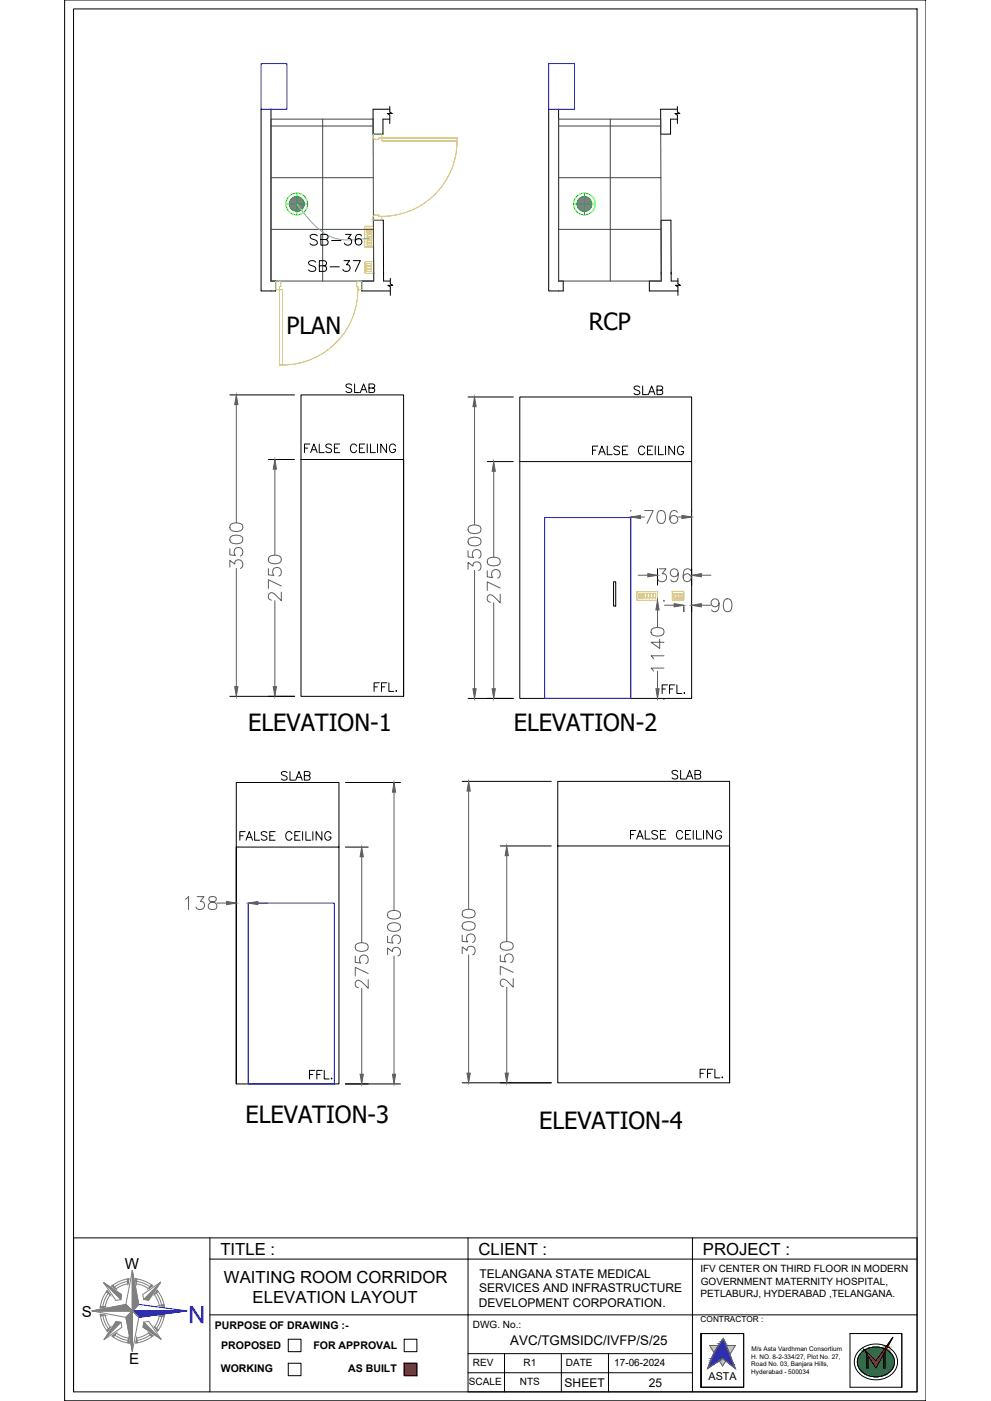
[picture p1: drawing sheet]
<svg xmlns="http://www.w3.org/2000/svg" width="420mm" height="594mm" viewBox="0 0 420 594" stroke-linecap="round" stroke-linejoin="round" font-family="sans-serif">
<!-- layer: walls -->
<path d="M114.9 46.3v72.9h2v4.2h-2M158.2 46.3v10.6h4.2v-6.4M158.2 50.5h.1M236.8 46.3v72.9h2v4.2h-2M280.1 50.5h.1M280.1 46.3v10.6h4.2v-6.4M153.4 119.2h5l-.1-25.8h4.2l.1 25.8M158.4 115.4v.9M162.6 115.4v.9M275.3 119.2h5.1l-.1-25.8h4.2l.1 25.8M280.3 115.4v.9M284.5 115.4v.9" fill="none" stroke="#000" stroke-width=".42"/>
<!-- layer: wall -->
<path d="M153.4 119.2v4.2M275.3 119.2v4.2" fill="none" stroke="#000" stroke-width=".42"/>
<!-- layer: ELE-4M UPS P.SB -->
<g fill="none" stroke="#ffbf00" stroke-width=".42">
<path d="M154.7 96h3.6v8.7h-3.6zM155.7 99.2h1.9v1h-1.9zM154.8 110.9h3.6v5h-3.6zM155.5 114.2h1.9v1h-1.9zM155.5 112.9h1.9v1h-1.9zM155.5 111.7h1.9v.9h-1.9zM155.7 100.5h1.9v.9h-1.9zM155.7 101.8h1.9v.9h-1.9zM155.7 103h1.9v1h-1.9zM270 250.9h8.8v3.6h-8.8zM273.3 251.6h.9v1.9h-.9zM274.5 251.6h1v1.9h-1z"/>
<path d="M275.8 251.6h1v1.9h-1zM277.1 251.6h.9v1.9h-.9zM285 250.8h4.9v3.6h-4.9zM285.7 251.8h1v1.9h-1zM287 251.8h1v1.9h-1zM288.3 251.8h.9v1.9h-.9z"/>
</g>
<!-- layer: ELE-4M RAW P.SB -->
<g fill="none" stroke="#ffbf00" stroke-width=".42">
<path d="M155.5 96.8h2.1v1.9h-2.1zM270.8 251.6h2v2.1h-2zM271.6 252.9l.2-.2-.1 .3M271.7 252.4l.1 .2M271.8 252.3v.3M271.9 252.7l.3 .1M272.2 252.6l-.3 .1"/>
<circle cx="156.5" cy="97.8" r=".7"/>
<circle cx="271.8" cy="252.7" r=".7"/>
<circle cx="271.8" cy="252.7" r=".07"/>
</g>
<!-- layer: ELE-LIGHTING WIRING -->
<path d="M114.9 50.5h43.3l.2 68.7h-43.5zM114.9 53.4h43.4M136.8 50.5v68.7M236.8 50.5h43.3l.3 68.7h-43.6zM236.8 53.4h43.5M258.7 50.5v68.7M114.9 75.4h43.4M236.8 75.4h43.5M114.9 97.3h43.4M236.8 97.3h43.5" fill="none" stroke="#454545" stroke-width=".42"/>
<!-- layer: ELE-12W UPS LIGHT -->
<g fill="none" stroke="#0f0" stroke-width=".42">
<path d="M121.2 86.5h9.3M125.8 81.9v9.2M243.2 86.5h9.2M247.8 81.9v9.2"/>
<circle cx="125.8" cy="86.5" r="3.1"/>
<circle cx="125.8" cy="86.5" r="4.6"/>
<circle cx="247.8" cy="86.5" r="3.1"/>
<circle cx="247.8" cy="86.5" r="4.6"/>
</g>
<g fill="none" stroke="#808080" stroke-width=".42">
<path d="M122.7 86.4l3.3 3.2M122.7 86.5l3.1 3.1M122.7 86.7l2.9 2.9M122.7 86.2l3.4 3.4M122.7 86.1l3.6 3.5M122.7 86.9l2.7 2.7M122.8 85.9l3.6 3.7M122.8 87.1l2.5 2.5M122.8 85.8l3.7 3.7M122.8 87.3l2.2 2.2M122.8 85.7l3.9 3.8M122.9 85.5l3.9 4"/>
<path d="M122.9 87.5l1.9 1.9M122.9 85.4l4 4M123 85.3l4 4.1M123 85.2l4.2 4.1M123 87.8l1.5 1.5M123.1 85.1l4.2 4.2M123.1 85l4.3 4.2M123.2 84.9l4.3 4.3M123.2 88.2l1 .9M123.2 84.8l4.4 4.3M123.3 84.7l4.4 4.3M123.4 84.6l4.4 4.4"/>
<path d="M123.4 84.5l4.5 4.4M123.5 84.4l4.4 4.4M123.6 84.3l4.4 4.4M123.8 84.2l4.4 4.4-4.5-4.4M124 83.9l4.4 4.4M124.1 83.9l4.4 4.3M124.2 83.8l4.3 4.3M124.4 83.7l4.2 4.3M124.5 83.7l4.2 4.2M124.6 83.6l4.1 4.2M124.7 83.6l4.1 4.1M124.8 83.5l4 4"/>
<path d="M124.9 83.5l3.9 3.9M125.1 83.5l3.8 3.8M125.2 83.4l3.7 3.8M125.3 83.4l3.6 3.6M125.5 83.4l3.5 3.5M125.6 83.4l3.4 3.3M125.8 83.4l3.2 3.2M125.9 83.4l3.1 3M126.1 83.4l2.9 2.8M126.3 83.4l2.6 2.6M126.5 83.4l2.4 2.4M126.7 83.5l2.2 2.1"/>
<path d="M127 83.6l1.8 1.8M127.3 83.7l1.3 1.4M127.7 84l.7 .7M128.3 88.4l-4.3-4.4 4.3 4.5M244.7 86.4l3.2 3.2M244.7 86.5l3 3.1M244.7 86.7l2.9 2.9M244.7 86.2l3.4 3.4M244.7 86.1l3.5 3.5M244.7 86.9l2.7 2.7M244.7 85.9l3.6 3.7M244.7 87.1l2.5 2.5"/>
<path d="M244.7 85.8l3.8 3.7M244.8 87.3l2.2 2.2M244.8 85.7l3.8 3.8M244.8 85.5l3.9 4M244.8 87.5l1.9 1.9M244.8 85.4l4.1 4M244.9 85.3l4.1 4.1M244.9 85.2l4.2 4.1M244.9 87.8l1.6 1.5M245 85.1l4.2 4.2M245.1 85l4.2 4.2M245.1 84.9l4.3 4.3"/>
<path d="M245.1 88.2l1 .9M245.2 84.8l4.3 4.3M245.2 84.7l4.4 4.3M245.3 84.6l4.4 4.4M245.4 84.5l4.4 4.4M245.5 84.4l4.4 4.4M245.7 84.2l4.4 4.4M245.8 84.1l4.4 4.4M245.9 84l4.4 4.4M246 83.9l4.3 4.4M246.1 83.9l4.3 4.3M246.2 83.8l4.3 4.3"/>
<path d="M246.3 83.7l4.2 4.3M246.4 83.7l4.2 4.2M246.5 83.6l4.1 4.2M246.6 83.6l4.1 4.1M246.7 83.5l4 4M246.9 83.5l3.9 3.9M247 83.5l3.8 3.8M247.1 83.4l3.7 3.8M247.3 83.4l3.6 3.6M247.4 83.4l3.5 3.5M247.6 83.4l3.3 3.3M247.7 83.4l3.2 3.2"/>
<path d="M247.9 83.4l3 3M248.1 83.4l2.8 2.8M248.2 83.4l2.7 2.6M248.4 83.4l2.4 2.4M248.7 83.5l2.1 2.1M248.9 83.6l1.8 1.8M249.2 83.7l1.4 1.4M249.6 84l.7 .7M250 88.7l-4.4-4.5 4.4 4.5"/>
</g>
<!-- layer: ELE-LIGHTING WIRING -->
<path d="M125.8 86.5l5.4 6.7a20.2 20.2 0 0 0 17.8 8.5l7.6-.7" fill="none" stroke="#63d7b6" stroke-width=".42"/>
<!-- layer: 0 -->
<g fill="none" stroke="#000" stroke-width=".42">
<path d="M27.4 0h365.2v594h-365.2zM31.2 3.8h357.6v586.4h-357.6zM110.7 46.3v77.1h4.2M158.2 46.3h7.1M162.4 50.5h2.9M165.3 45.1v2.4l1 .6h-2.1l1.1 .7v3.6M232.6 46.3v77.1h4.2M280.1 46.3h7.1M284.3 50.5h2.9M287.2 45.1v2.4l1.1 .6h-2.2l1.1 .7v3.6M162.6 119.2h2.9M165.5 118v2.3l1.1 .7h-2.2l1.1 .6v3.6"/>
<path d="M284.6 119.2h2.8M287.4 118v2.3l1.1 .7h-2.1l1 .6v3.6M153.4 123.4h12.1M275.3 123.4h12.1M97.5 167.5h27.4M198.5 168.3h19.1M220.4 168.3h72.8v127.9h-72.8zM113.8 194.8h11.1M127.6 194.8h43.5v100.5h-43.5v-127.8h43.5v127.8M206.6 195.7h11M220.4 195.7h72.8M267.5 216.5v.2"/>
<path d="M293.2 216.5v.2M260.1 246.7h.9v10.3h-.9zM278.8 241.2v6.9M281.5 254.5h.1M289.9 257.2v2.2M293.2 241.2v6.9M293.2 257.2v2.2M97.5 295.3h27.4M198.5 296.2h19.1M146.4 331.8h23.4M196 331.3h37.7M143.7 359.2h-43.5v100.4h43.5v-127.8h-43.5v127.8"/>
<path d="M146.4 359.2h9.7M212.1 358.7h21.6M236.5 358.7h72.8v100.5h-72.8v-127.9h72.8v127.9M146.4 459.6h23.4M196 459.2h37.7M198.4 524.9v65.3h190.4M388.8 524.9h-357.6v65.3M315.2 565.5h-18v22.7h18.1M360.4 565.5h21.9v22.7M297.2 588.1v-22.6h18.1v22.6"/>
</g>
<!-- layer: col -->
<path d="M110.7 27h11v19.3h-11zM232.6 27h11v19.3h-11z" fill="none" stroke="#00f" stroke-width=".42"/>
<!-- layer: DOOR -->
<path d="M158.2 56.9h3.6v1.6h-1.2v.6h-1.9l-.5-.6zM161.8 58.5h32v1.3h-32zM193.8 59.8a32 32 0 0 1-33.2 31.9M158.3 91.5l.4-.3h1.9v.5h1.2v1.7h-3.6zM116.9 119.2h1.6l.5 .5v1.8h-.5v1.3h-1.6zM151.3 119.5l.4-.3h1.7v3.6h-1.7v-1.3h-.5zM118.5 122.8h1.3v32h-1.3zM151.7 121.6a32 32 0 0 1-31.9 33.2" fill="none" stroke="#c8c92d" stroke-width=".42"/>
<!-- layer: 0 -->
<path d="M230.9 219.5h36.6v76.7h-36.6zM105.2 382.9h36.5v76.7h-36.5z" fill="none" stroke="#00f" stroke-width=".42"/>
<g fill="none" stroke="#5e5e5e" stroke-width=".42">
<path d="M100.2 171.6v50.1M201.2 172.5v50.1M116.5 199v36.4M209.3 199.8v36.5M271.6 219.2h1.7M273.3 216.5h3.6l-2.6 5.5M279.3 216.7a1.78 1.78 0 0 1 2.6 .8 4.5 4.5 0 0 1-.5 4.2 1.78 1.78 0 0 1-2.6-.8 4.5 4.5 0 0 1 .5-4.2zM287.1 217.3a1.62 1.62 0 0 0-2.3-.6 4.2 4.2 0 0 0 0 5 1.7 1.7 0 0 0 2.5-.8 1.7 1.7 0 0 0-1.2-2.3 1.7 1.7 0 0 0-2.1 1.5M287.4 219.2h1.7M97.5 232.7v2.6l2.3 .2a1.94 1.94 0 0 1 0-2.9 1.94 1.94 0 0 1 2.9 .4 1.94 1.94 0 0 1-.8 2.8M97.7 227.7a4.2 4.2 0 0 1 5 0 1.78 1.78 0 0 1-.8 2.6 4.5 4.5 0 0 1-4.2-.5l-.2-.8zM97.7 222.5a4.2 4.2 0 0 1 5 0 1.78 1.78 0 0 1-.8 2.6 4.5 4.5 0 0 1-4.2-.5l-.2-.8z"/>
<path d="M114.1 236.2a4.2 4.2 0 0 1 4.9 0 1.78 1.78 0 0 1-.8 2.6 4.5 4.5 0 0 1-4.1-.5l-.3-.8zM198.5 233.6v2.6l2.3 .2a1.93 1.93 0 0 1 0-2.9 1.93 1.93 0 0 1 2.9 .4 1.93 1.93 0 0 1-.8 2.8M198.7 228.6a4.2 4.2 0 0 1 5 0 1.78 1.78 0 0 1-.8 2.6 4.5 4.5 0 0 1-4.2-.5l-.2-.8zM198.7 223.4a4.2 4.2 0 0 1 5 0 1.78 1.78 0 0 1-.8 2.6 4.5 4.5 0 0 1-4.2-.5l-.2-.8zM206.9 237.1a4.2 4.2 0 0 1 4.9 0 1.77 1.77 0 0 1-.8 2.6 4.5 4.5 0 0 1-4.1-.5l-.3-.8zM97.5 240.5v-2.9l2 1.6a1.76 1.76 0 0 1 2.1-1.9 1.76 1.76 0 0 1 1.3 2.4l-.2 .8-.8 .5M100.2 241v50.2M113.8 241.2v2.6l2.3 .2a1.94 1.94 0 0 1 0-2.9 1.94 1.94 0 0 1 2.9 .4 1.94 1.94 0 0 1-.8 2.8M116.5 254.7v36.5M119.3 251.1v3.6l-2.6-2.6a1.7 1.7 0 0 0-2.4-.5l-.5 .8v1l.5 .8 .8 .3M119.3 248.5l-5.5-2.7v3.7M198.5 241.4v-2.9l2 1.6a1.76 1.76 0 0 1 2.1-1.9 1.76 1.76 0 0 1 1.3 2.4l-.2 .8-.8 .5"/>
<path d="M201.2 241.9v50.2M206.6 242v2.6l2.3 .3a1.94 1.94 0 0 1 0-2.9 1.94 1.94 0 0 1 2.9 .3 1.94 1.94 0 0 1-.8 2.9M209.3 255.6v36.5M212.1 251.9v3.7l-2.6-2.6a1.65 1.65 0 0 0-2.6-.3l-.3 1.6 .5 .8 .8 .2M212.1 249.3l-5.5-2.6v3.7M270.6 243.9h4.1M278.8 258.6v7.5M279.5 241.2h2.8l-1.5 2.1a1.76 1.76 0 0 1 1.8 2 1.76 1.76 0 0 1-2.3 1.4l-.8-.3-.5-.8M281.7 256.6h4.1M287.6 243a1.7 1.7 0 0 1-2.4 1.5 1.7 1.7 0 0 1-.6-2.7 1.7 1.7 0 0 1 2.7 .2 4.9 4.9 0 0 1-.5 4.4 1.62 1.62 0 0 1-2.4-.5M292.8 242a1.62 1.62 0 0 0-2.4-.6 4.2 4.2 0 0 0 0 5 1.7 1.7 0 0 0 2.5-.8 1.7 1.7 0 0 0-1.1-2.3 1.7 1.7 0 0 0-2.2 1.5M297.3 243.9h4.2"/>
<path d="M297.3 256.6h4.2M304.9 255.7a1.7 1.7 0 0 1-2.4 1.5 1.7 1.7 0 0 1-.6-2.7 1.7 1.7 0 0 1 2.7 .2 4.9 4.9 0 0 1-.5 4.4 1.61 1.61 0 0 1-2.4-.5M307.5 254.2a1.78 1.78 0 0 1 2.6 .8 4.5 4.5 0 0 1-.6 4.1 1.78 1.78 0 0 1-2.6-.8 4.5 4.5 0 0 1 .6-4.1zM276.3 266.9a4.2 4.2 0 0 1 4.9 0 1.78 1.78 0 0 1-.7 2.6 4.6 4.6 0 0 1-4.2-.5l-.3-.8zM279.7 271v3.9l-3.7-2.6h5.5M281.5 278.1h-5.5l1.1 1.3M278.8 284.6v7.5M281.5 283.3h-5.5l1.1 1.3M167.1 335.9v50.2M198.7 335.4v50.2M153.4 363.3v36.4M214.8 362.8v36.5"/>
<path d="M78.6 381.2l1.3-1v5.5M83.6 380.2h2.9l-1.6 2.1a1.76 1.76 0 0 1 1.9 2 1.76 1.76 0 0 1-2.4 1.4l-.8-.3-.5-.8M88.8 380.5a1.11 1.11 0 0 0 .5 1.8 2.26 2.26 0 0 1 2.6 2.3 1.91 1.91 0 0 1-2.1 1.1 1.91 1.91 0 0 1-1.5-1.9 2.51 2.51 0 0 1 2.6-1.5 1.11 1.11 0 0 0 .5-1.8l-.8-.3zM92 382.9h4.1M109.3 382.9h4.1M164.3 397v2.6l2.4 .3a1.94 1.94 0 0 1-.1-2.9 1.94 1.94 0 0 1 2.9 .3 1.94 1.94 0 0 1-.7 2.9M164.6 392.1a4.2 4.2 0 0 1 4.9 0 1.78 1.78 0 0 1-.7 2.6 4.5 4.5 0 0 1-4.2-.5l-.3-.8zM164.6 386.8a4.2 4.2 0 0 1 4.9 0 1.78 1.78 0 0 1-.7 2.7 4.5 4.5 0 0 1-4.2-.6l-.3-.7zM196 396.5v2.7l2.3 .2a1.93 1.93 0 0 1 0-2.9 1.93 1.93 0 0 1 2.9 .4 1.93 1.93 0 0 1-.8 2.8M196.2 391.6a4.3 4.3 0 0 1 5 0 1.77 1.77 0 0 1-.8 2.6 4.5 4.5 0 0 1-4.2-.5l-.2-.8zM196.2 386.4a4.2 4.2 0 0 1 5 0 1.78 1.78 0 0 1-.8 2.6 4.5 4.5 0 0 1-4.2-.5l-.2-.8zM150.6 405.5v2.6l2.4 .3a1.94 1.94 0 0 1-.1-3 1.94 1.94 0 0 1 2.9 .4 1.94 1.94 0 0 1-.7 2.8"/>
<path d="M150.9 400.5a4.2 4.2 0 0 1 4.9 0 1.78 1.78 0 0 1-.7 2.7 4.5 4.5 0 0 1-4.2-.6l-.3-.8zM153.4 419.1v36.4M156.1 415.4v3.7l-2.6-2.6a1.64 1.64 0 0 0-2.6-.3l-.3 1.6 .5 .7 .8 .3M156.1 412.8l-5.5-2.6v3.6M164.3 404.8v-2.8l2.1 1.5a1.76 1.76 0 0 1 2-1.8 1.76 1.76 0 0 1 1.4 2.4l-.3 .7-.7 .6M167.1 405.4v50.1M196 404.4v-2.9l2 1.6a1.76 1.76 0 0 1 2.1-1.9 1.76 1.76 0 0 1 1.3 2.4l-.2 .8-.8 .5M198.7 404.9v50.1M212.1 405v2.6l2.4 .3a1.93 1.93 0 0 1-.1-2.9 1.93 1.93 0 0 1 2.9 .3 1.93 1.93 0 0 1-.8 2.9M212.4 400.1a4.2 4.2 0 0 1 4.9 0 1.77 1.77 0 0 1-.8 2.6 4.5 4.5 0 0 1-4.1-.5l-.3-.8zM214.8 418.6v36.4M217.6 414.9v3.7l-2.6-2.6a1.65 1.65 0 0 0-2.6-.3l-.3 1.6 .5 .8 .8 .2"/>
<path d="M217.6 412.3l-5.5-2.6v3.7"/>
</g>
<g fill="#5e5e5e" stroke="#5e5e5e" stroke-width=".42">
<path d="M201.2 168.3l.7 4.2h-1.4z"/>
<path d="M200.5 292.1h1.4l-.7 4.1z"/>
<path d="M209.3 195.7l.7 4.1h-1.4z"/>
<path d="M208.6 292.1h1.4l-.7 4.1z"/>
<path d="M267.5 219.2l4.1-.7v1.4z"/>
<path d="M289.1 218.5l4.1 .7-4.1 .7z"/>
<path d="M274.7 243.2l4.1 .7-4.1 .7z"/>
<path d="M293.2 243.9l4.1-.7v1.4z"/>
<path d="M285.8 256l4.1 .6-4.1 .7z"/>
<path d="M293.2 256.6l4.1-.6v1.3z"/>
<path d="M278.8 254.5l.7 4.1h-1.4z"/>
<path d="M105.2 382.9l4.1-.7v1.4z"/>
<path d="M96.1 382.2l4.1 .7-4.1 .7z"/>
<path d="M167.1 331.8l.6 4.1h-1.3z"/>
<path d="M166.4 455.5h1.3l-.6 4.1z"/>
<path d="M153.4 359.2l.6 4.1h-1.3z"/>
<path d="M152.7 455.5h1.3l-.6 4.1z"/>
<path d="M198.7 331.3l.7 4.1h-1.4z"/>
<path d="M198 455h1.4l-.7 4.2z"/>
<path d="M214.8 358.7l.7 4.1h-1.3z"/>
<path d="M214.2 455h1.3l-.7 4.2z"/>
<path d="M100.2 167.5l.7 4.1h-1.4z"/>
<path d="M99.5 291.2h1.4l-.7 4.1z"/>
<path d="M116.5 194.8l.7 4.2h-1.4z"/>
<path d="M115.8 291.2h1.4l-.7 4.1z"/>
</g>
<!-- layer: HATCH -->
<path d="M388.8 524.9v65.3" fill="none" stroke="#000" stroke-width=".42"/>
<!-- layer: TITLE -->
<g fill="none" stroke="#808080" stroke-width=".42">
<path d="M56.1 538.8v17.1v-17.1M39 555.9h17.1l-2.7 2.7 2.7-2.7zM42.5 557.3l2.1 .4a11.6 11.6 0 0 0 2.2 5.1l-1.2 1.8a13.7 13.7 0 0 1-3.1-7.3zM43.6 557.9a12.7 12.7 0 0 0 2.4 5.5M43.9 543.9l7.7 5.1-.4 2.1-2.1 .3zM45.5 547.3l1.2 1.8a11.6 11.6 0 0 0-2.1 5.1l-2.1 .4a13.7 13.7 0 0 1 3-7.3zM45.8 548.5a12.7 12.7 0 0 0-2.2 5.5M47.4 545.3a13.7 13.7 0 0 1 7.2-3l-.3 2.1a11.7 11.7 0 0 0-5.1 2.1zM53.4 553.2l2.7 2.7-2.7-2.7M53.4 553.2l-14.4 2.7 14.4 2.7 2.7 14.4 2.8-14.4M54.1 543.4a12.7 12.7 0 0 0-5.6 2.3M57.4 542.2a13.7 13.7 0 0 1 7.3 3l-1.8 1.2a11.6 11.6 0 0 0-5.1-2z"/>
<path d="M57.9 543.3a12.7 12.7 0 0 1 5.6 2.3M58.8 553.1l-2.7-14.3-2.7 14.4M58.8 553.1l-2.7 2.8v17.1v-17.1l2.8 2.7-2.8-2.7zM60.6 548.9l7.5-5.2-5.1 7.6-2.1-.3zM66.3 548.3a12.7 12.7 0 0 1 2.3 5.4M66.6 547.1a13.7 13.7 0 0 1 3 6.7l-2.1-.2-.6-2.1-1.5-2.6zM67.5 558l2.2-.3a13.6 13.6 0 0 1-2.9 6.8l-1.3-1.8 1.4-2.6zM68.6 557.9a12.7 12.7 0 0 1-2.2 5.4M47.5 566.5l1.8-1.2a11.5 11.5 0 0 0 5.1 2.1l.5 2.1a13.7 13.7 0 0 1-7.4-3zM48.7 566.1a12.7 12.7 0 0 0 5.6 2.3M49.2 560.4l2.1 .3 .4 2.1-7.6 5.3zM58 567.4a11.5 11.5 0 0 0 5.1-2.2l1.8 1.2a13.7 13.7 0 0 1-7.3 3.1z"/>
<path d="M61 560.7l2.1-.4 5.2 7.6-7.6-5.1zM63.7 566a12.7 12.7 0 0 1-5.6 2.4"/>
</g>
<g fill="#808080" stroke="#808080" stroke-width=".42">
<path d="M56.1 538.8l2.7 14.3-2.7 2.8z"/>
<path d="M56.1 555.9v17.1l-2.7-14.4z"/>
<path d="M63.1 565.2l1.8 1.2-.6 .4z"/>
<path d="M61 560.7l7.3 7.2-7.6-5.1z"/>
<path d="M65.5 562.7l1.7 1.2-.4 .6z"/>
<path d="M58 567.4l.3 2-.7 .1z"/>
<path d="M54.4 567.4l.5 2.1-.8-.1z"/>
<path d="M45.1 564.1l1.7-1.3-1.2 1.8z"/>
<path d="M47.5 566.5l1.8-1.2-1.2 1.7z"/>
<path d="M49.2 560.4l2.1 .3-7.2 7.4z"/>
<path d="M39 555.9l14.4-2.7 2.7 2.7z"/>
<path d="M42.5 557.3l2.1 .4-2 .4z"/>
<path d="M42.6 553.9l2 .3-2.1 .4z"/>
<path d="M68.1 543.7l-5.1 7.6-2.1-.3z"/>
<path d="M64.1 544.8l.6 .4-1.8 1.2z"/>
<path d="M66.6 547.1l.5 .6-1.7 1.2z"/>
<path d="M57.4 542.2l.7 .1-.3 2.1z"/>
<path d="M43.9 543.9l7.7 5.1-.4 2.1z"/>
<path d="M53.9 542.4l.7-.1-.3 2.1z"/>
<path d="M45.5 547.3l1.2 1.8-1.7-1.2z"/>
<path d="M47.4 545.3l.5-.4 1.3 1.6z"/>
<path d="M67.5 553.6l2-.5 .1 .7z"/>
<path d="M67.5 558l2.2-.3-.2 .8z"/>
</g>
<path d="M58.8 553.1l20.4 2.8-20.3 2.7" fill="none" stroke="#00f" stroke-width=".42"/>
<path d="M56.1 555.9h23.1l-20.3 2.7z" fill="#00f" stroke="#00f" stroke-width=".42"/>
<!-- layer: MEP_HVAC_TEXT -->
<path d="M89 533.9h299.8M89 524.9v65.3M293.6 524.9v65.3M89 557.6h109.4M198.3 557.6h190.5M198.4 574h95.2M213.9 574v16.2M238 574v16.2M258 574v16.2M198.4 582.1h95.2" fill="none" stroke="#000" stroke-width=".42"/>
<!-- layer: 0.0 -->
<path d="M122.2 567.9h5.4v5.3h-5.4zM122.2 578.1h5.4v5.2h-5.4zM171.4 567.9h5.3v5.3h-5.3zM171.4 578.1h5.3v5.2h-5.3zM315.2 565.5h-18v22.7h18M315.3 565.5v22.7M360.4 565.5h21.9v22.7h-21.9zM364.2 572.7l2.4-1.7 3.3-1 3.2 .1 3.1 .9 2.4 1.9 1.5 2.3 .4 2.5-.6 2.6-2 2.5-3.3 1.8-3.9 .5-3.9-1-2.8-2.1-1.6-3-.2-1.7 .3-1.7zM365.4 573.4a8.8 8.8 0 0 1 13.5 2.3 6.4 6.4 0 0 1-6.4 8 7.5 7.5 0 0 1-9-6.2l.3-1.8zM366.3 572.2l5.1 4.9 7.1-10-7.1 13zM367.5 574v6.1h.6v-5.1M375.3 573v7.1h-.7v-5.9" fill="none" stroke="#000" stroke-width=".42"/>
<!-- layer: MEP_HVAC_TEXT -->
<path d="M171.4 578.1l5.3 5.2v-5.2zM171.4 578.1l5.3 5.2h-5.3z" fill="#f00" stroke="#f00" stroke-width=".42"/>
<!-- layer: 0.0 -->
<g fill="#000" stroke="#000" stroke-width=".42">
<path d="M375.3 573v1h-.6z"/>
<path d="M367.5 574.2l.6 .8zM367.5 574.2l.6 .8h-.6z"/>
<path d="M367.5 575l.6 5.1v-5.1zM367.5 575l.6 5.1h-.6z"/>
<path d="M374.7 574l.6 .2zM374.7 574l.6 .2z"/>
<path d="M374.6 574.2l.7 5.9v-5.9zM374.6 574.2l.7 5.9h-.7z"/>
</g>
<g fill="#139b48" stroke="#139b48" stroke-width=".42">
<path d="M371.2 571.2h.4z"/>
<path d="M371 583.8h.7z"/>
<path d="M371.2 571.2h.6zM370.9 571.2h.9z"/>
<path d="M370.9 571.2h1.1zM370.8 571.2h1.2z"/>
<path d="M370.8 571.2l1.4 .1zM370.5 571.3h1.7z"/>
<path d="M370.5 571.3h1.8zM370.4 571.3h1.9z"/>
<path d="M370.4 571.3h2.1zM370.2 571.3h2.3z"/>
<path d="M370.2 571.3h2.5zM370.1 571.3h2.6z"/>
<path d="M370.1 571.3h2.8zM369.8 571.3h3.1z"/>
<path d="M369.8 571.3l3.2 .1zM369.7 571.4h3.3z"/>
<path d="M369.7 571.4h3.5zM369.5 571.4h3.7z"/>
<path d="M369.5 571.4h3.9zM369.4 571.4h4z"/>
<path d="M369.4 571.4l4.2 .1zM369.1 571.5h4.5z"/>
<path d="M369.1 571.5h4.6zM369 571.5h4.7z"/>
<path d="M369 571.5l4.9 .1zM368.8 571.6h5.1z"/>
<path d="M368.8 571.6h5.3zM368.7 571.6h5.4z"/>
<path d="M368.7 571.6l5.6 .1zM368.5 571.7h5.8z"/>
<path d="M368.5 571.7h5.9zM368.4 571.7h6z"/>
<path d="M368.4 571.7l6.2 .1zM368.1 571.8h6.5z"/>
<path d="M368.1 571.8h6.6zM368 571.8h6.7z"/>
<path d="M368 571.8l6.9 .1zM367.8 571.9h7.1z"/>
<path d="M367.8 571.9h7.2zM367.7 571.9h7.3z"/>
<path d="M367.7 571.9h7.3zM367.5 572h7.5z"/>
<path d="M367.5 572h7.5zM367.2 572.2h7.7z"/>
<path d="M367.2 572.2h7.7zM366.9 572.3h7.9z"/>
<path d="M375.6 572.3l.4 .1zM375.6 572.3l.4 .1z"/>
<path d="M366.9 572.3h7.9zM366.6 572.5h8z"/>
<path d="M375.6 572.4l.7 .2zM375.6 572.4l.7 .2z"/>
<path d="M366.5 572.6l.1 .1zM366.2 572.7h.4z"/>
<path d="M375.5 572.6l1 .2zM375.5 572.6l1 .2z"/>
<path d="M366.2 572.7l.6 .2zM366 572.9h.8z"/>
<path d="M375.4 572.8l1.4 .2zM375.4 572.8l1.4 .2h-1.5z"/>
<path d="M375.3 573h1.5zM375.3 573h1.5z"/>
<path d="M366 572.9l.9 .2zM365.7 573.1h1.2z"/>
<path d="M375.3 573l1.8 .2zM375.3 573l1.8 .2z"/>
<path d="M365.7 573.1l1.3 .3zM365.5 573.4h1.5z"/>
<path d="M375.3 573.2l2 .2zM375.3 573.2l2 .2z"/>
<path d="M365.5 573.4l1.7 .2zM365.2 573.6l.3-.2 1.7 .2z"/>
<path d="M375.3 573.4l2.2 .2zM375.3 573.4l2.2 .2h-2.2z"/>
<path d="M365.2 573.6l2.1 .2zM365.2 573.6l2.1 .2h-2.3z"/>
<path d="M375.3 573.6l2.5 .2zM375.3 573.6l2.5 .2h-2.5z"/>
<path d="M365 573.8l2.5 .2zM365 573.8l2.5 .2h-2.7z"/>
<path d="M364.8 574h2.7zM364.8 574h2.7z"/>
<path d="M375.3 573.8l2.7 .3-.2-.3zM375.3 573.8l2.7 .3h-2.7z"/>
<path d="M364.8 574l2.7 .3v-.3zM364.8 574l2.7 .3h-2.9z"/>
<path d="M375.3 574.1l2.8 .2-.1-.2zM375.3 574.1l2.8 .2h-2.8z"/>
<path d="M364.6 574.3l2.9 .2v-.2zM364.6 574.3l2.9 .2h-3.1z"/>
<path d="M375.3 574.3l3 .3-.2-.3zM375.3 574.3l3 .3h-3z"/>
<path d="M364.4 574.5l3.1 .3v-.3zM364.4 574.5l3.1 .3h-3.2z"/>
<path d="M375.3 574.6l3.2 .2-.2-.2zM375.3 574.6l3.2 .2h-3.2z"/>
<path d="M364.3 574.8l3.2 .3v-.3zM364.3 574.8l3.2 .3h-3.4z"/>
<path d="M375.3 574.8l3.3 .3-.1-.3zM375.3 574.8l3.3 .3h-3.3z"/>
<path d="M364.1 575.1l3.4 .2v-.2zM364.1 575.1l3.4 .2h-3.5z"/>
<path d="M375.3 575.1l3.5 .3-.2-.3zM375.3 575.1l3.5 .3h-3.5z"/>
<path d="M364 575.3l3.5 .3v-.3zM364 575.3l3.5 .3h-3.6z"/>
<path d="M375.3 575.4l3.6 .2-.1-.2zM375.3 575.4l3.6 .2h-3.6z"/>
<path d="M363.9 575.6l3.6 .3v-.3zM363.9 575.6l3.6 .3h-3.7z"/>
<path d="M375.3 575.6l3.7 .3-.1-.3zM375.3 575.6l3.7 .3h-3.7z"/>
<path d="M363.8 575.9l3.7 .2v-.2zM363.8 575.9l3.7 .2h-3.8z"/>
<path d="M375.3 575.9l3.8 .3-.1-.3zM375.3 575.9l3.8 .3h-3.8z"/>
<path d="M363.7 576.1l3.8 .3v-.3zM363.7 576.1l3.8 .3h-3.9z"/>
<path d="M375.3 576.2l3.8 .3v-.3zM375.3 576.2l3.8 .3h-3.8z"/>
<path d="M363.6 576.4l3.9 .3v-.3zM363.6 576.4l3.9 .3h-3.9z"/>
<path d="M375.3 576.5l3.9 .3-.1-.3zM375.3 576.5l3.9 .3h-3.9z"/>
<path d="M363.6 576.7l3.9 .3v-.3zM363.6 576.7l3.9 .3h-4z"/>
<path d="M375.3 576.8l3.9 .2v-.2zM375.3 576.8l3.9 .2h-3.9z"/>
<path d="M366.6 572.5l4.8 4.5 3.2-4.5zM366.6 572.5l4.8 4.5z"/>
<path d="M363.5 577l4 .3v-.3zM363.5 577l4 .3h-4z"/>
<path d="M375.3 577l3.9 .3v-.3zM375.3 577l3.9 .3h-3.9z"/>
<path d="M363.5 577.3l4 .3v-.3zM363.5 577.3l4 .3h-4z"/>
<path d="M375.3 577.3l3.9 .3v-.3zM375.3 577.3l3.9 .3h-3.9z"/>
<path d="M363.5 577.6l4 .3v-.3zM363.5 577.6l4 .3h-4z"/>
<path d="M375.3 577.6l3.9 .3v-.3zM375.3 577.6l3.9 .3h-3.9z"/>
<path d="M363.5 577.9l4 .2v-.2zM363.5 577.9l4 .2h-3.9z"/>
<path d="M375.3 577.9l3.9 .3v-.3zM375.3 577.9l3.9 .3h-3.9z"/>
<path d="M363.6 578.1l3.9 .3v-.3zM363.6 578.1l3.9 .3h-3.9z"/>
<path d="M375.3 578.2l3.8 .3 .1-.3zM375.3 578.2l3.8 .3h-3.8z"/>
<path d="M363.6 578.4l3.9 .3v-.3zM363.6 578.4l3.9 .3h-3.8z"/>
<path d="M375.3 578.5l3.8 .3v-.3zM375.3 578.5l3.8 .3h-3.8z"/>
<path d="M363.7 578.7l3.8 .3v-.3zM363.7 578.7l3.8 .3h-3.8z"/>
<path d="M375.3 578.8l3.7 .2 .1-.2zM375.3 578.8l3.7 .2h-3.7z"/>
<path d="M363.7 579l3.8 .3v-.3zM363.7 579l3.8 .3h-3.7z"/>
<path d="M375.3 579l3.6 .3 .1-.3zM375.3 579l3.6 .3h-3.6z"/>
<path d="M363.8 579.3l3.7 .2v-.2zM363.8 579.3l3.7 .2h-3.6z"/>
<path d="M375.3 579.3l3.5 .3 .1-.3zM375.3 579.3l3.5 .3h-3.5z"/>
<path d="M363.9 579.5l3.6 .3v-.3zM363.9 579.5l3.6 .3h-3.4z"/>
<path d="M375.3 579.6l3.4 .3 .1-.3zM375.3 579.6l3.4 .3h-3.4z"/>
<path d="M374.6 574.3v5.8zM374.6 574.3v5.8h-3.2z"/>
<path d="M368.1 575.1l3.3 5zM368.1 575.1l3.3 5h-3.3z"/>
<path d="M364.1 579.8l3.4 .3v-.3zM364.1 579.8l3.4 .3h-3.3z"/>
<path d="M375.3 579.9l3.2 .2 .2-.2zM375.3 579.9l3.2 .2h-3.2z"/>
<path d="M371.4 580.1h3.2zM371.4 580.1h3.2z"/>
<path d="M368.1 580.1h3.3zM368.1 580.1h3.3z"/>
<path d="M364.2 580.1h3.3zM364.2 580.1h3.3z"/>
<path d="M364.2 580.1h14.3zM364.2 580.1h14.3z"/>
<path d="M364.2 580.1h14.3zM364.2 580.1l14.2 .2z"/>
<path d="M364.4 580.3h14zM364.4 580.3l14 .1z"/>
<path d="M364.4 580.4h14zM364.4 580.4l13.8 .2z"/>
<path d="M364.5 580.6h13.7zM364.5 580.6h13.7z"/>
<path d="M364.6 580.6h13.6zM364.6 580.6l13.4 .2z"/>
<path d="M364.7 580.8h13.3zM364.7 580.8l13.3 .1z"/>
<path d="M364.7 580.9h13.3zM364.7 580.9l13.1 .2z"/>
<path d="M364.9 581.1h12.9zM364.9 581.1h12.9z"/>
<path d="M365 581.1h12.8zM365 581.1l12.6 .2z"/>
<path d="M365.1 581.3h12.5zM365.1 581.3l12.5 .1z"/>
<path d="M365.2 581.4h12.4zM365.2 581.4l12.2 .1z"/>
<path d="M365.3 581.5h12.1zM365.3 581.5l12.1 .1z"/>
<path d="M365.4 581.6h12zM365.4 581.6l11.8 .2z"/>
<path d="M365.6 581.8h11.6zM365.6 581.8h11.5z"/>
<path d="M365.6 581.8h11.5zM365.6 581.8l11.3 .2z"/>
<path d="M365.8 582h11.1zM365.8 582h11.1z"/>
<path d="M365.9 582h11zM365.9 582l10.7 .2z"/>
<path d="M366.1 582.2h10.5zM366.1 582.2h10.5z"/>
<path d="M366.1 582.2h10.5zM366.1 582.2l10.3 .2z"/>
<path d="M366.4 582.4h10zM366.4 582.4h9.9z"/>
<path d="M366.4 582.4h9.9zM366.4 582.4l9.7 .1z"/>
<path d="M366.6 582.5h9.5zM366.6 582.5l9.4 .1z"/>
<path d="M366.7 582.6h9.3zM366.7 582.6l9.1 .1z"/>
<path d="M366.9 582.7h8.9zM366.9 582.7h8.9z"/>
<path d="M367 582.7h8.8zM367 582.7l8.5 .2z"/>
<path d="M367.2 582.9h8.3zM367.2 582.9h8.2z"/>
<path d="M367.3 582.9h8.1zM367.3 582.9l7.9 .1z"/>
<path d="M367.6 583h7.6zM367.6 583h7.5z"/>
<path d="M367.6 583h7.5zM367.6 583l7.3 .1z"/>
<path d="M367.9 583.1h7zM367.9 583.1l6.9 .1z"/>
<path d="M367.9 583.2h6.9zM367.9 583.2l6.6 .1z"/>
<path d="M368.2 583.3h6.3zM368.2 583.3h6.3z"/>
<path d="M368.3 583.3h6.2zM368.3 583.3l5.9 .1z"/>
<path d="M368.5 583.4h5.7zM368.5 583.4h5.7z"/>
<path d="M368.6 583.4h5.6zM368.6 583.4l5.3 .1z"/>
<path d="M368.9 583.5h5zM368.9 583.5h4.9z"/>
<path d="M368.9 583.5h4.9zM368.9 583.5h4.6z"/>
<path d="M369.2 583.5h4.3zM369.2 583.5l4.3 .1z"/>
<path d="M369.3 583.6h4.2zM369.3 583.6h3.9z"/>
<path d="M369.6 583.6h3.6zM369.6 583.6h3.5z"/>
<path d="M369.6 583.6h3.5zM369.6 583.6l3.2 .1z"/>
<path d="M369.9 583.7h2.9zM369.9 583.7h2.9z"/>
<path d="M370 583.7h2.8zM370 583.7h2.5z"/>
<path d="M370.3 583.7h2.2zM370.3 583.7h2.1z"/>
<path d="M370.3 583.7h2.1zM370.3 583.7l1.8 .1z"/>
<path d="M370.6 583.8h1.5zM370.6 583.8h1.5z"/>
<path d="M370.7 583.8h1.4zM370.7 583.8h1z"/>
<path d="M371 583.8h.7zM371.1 583.8h.6z"/>
</g>
<g fill="#ed1f24" stroke="#ed1f24" stroke-width=".42">
<path d="M378.5 567.1l-2 3.8h-.7z"/>
<path d="M375.8 570.9h.7z"/>
<path d="M375 571.9l.3 .1z"/>
<path d="M375.3 572h.5z"/>
<path d="M375.8 570.9l.6 .1zM376.1 571h.3z"/>
<path d="M375.8 570.9l.3 .1zM375.8 570.9l.3 .1z"/>
<path d="M375.7 571l.6 .1zM375.7 571l.6 .1z"/>
<path d="M375.6 571.1l.3 .8 .4-.8zM375.6 571.1l.3 .8h-.9z"/>
<path d="M375 571.9h.9zM375 571.9l.8 .1z"/>
<path d="M375.3 572l.5 .1zM375.5 572.1h.3z"/>
<path d="M375 572l.5 .1zM375 572l.5 .1z"/>
<path d="M374.9 572.1l.8 .2zM374.9 572.1l.8 .2z"/>
<path d="M374.8 572.3l.7 .3 .2-.3zM374.8 572.3l.7 .3h-.9z"/>
<path d="M374.6 572.6l-1.5 4.5 2.4-4.5zM374.6 572.6l-1.5 4.5h-1.7z"/>
<path d="M366.5 572.6l4.9 4.5zM366.5 572.6l4.9 4.5h-2z"/>
<path d="M369.4 577.1l2 3zM369.4 577.1h3.7l-1.7 3z"/>
</g>
<!-- layer: 0 -->
<path d="M366.3 572.2l.3 .3z" fill="#ed1f24" stroke="#ed1f24" stroke-width=".42"/>
<g fill="#c7c8ca" stroke="#c7c8ca" stroke-width=".42">
<path d="M302.3 572.7h.9l-.2 .4z"/>
<path d="M307.9 570.5h3.9l-1.9 3z"/>
<path d="M304.9 577l1.4-1 1.3 1z"/>
<path d="M304.9 577l2.8 .1z"/>
<path d="M300.9 570.5l3.8 .4 .3-.4zM300.9 570.5l3.8 .4h-3.6z"/>
<path d="M301.1 570.9l3.3 .3 .3-.3zM301.1 570.9l3.3 .3h-3.1z"/>
<path d="M301.3 571.2l2.8 .4 .3-.4zM301.3 571.2l2.8 .4h-2.5z"/>
<path d="M301.6 571.6l2.2 .4 .3-.4zM301.6 571.6l2.2 .4h-2z"/>
<path d="M301.8 572l1.7 .4 .3-.4zM301.8 572l1.7 .4h-1.5z"/>
<path d="M302 572.4l1.2 .3 .3-.3zM302 572.4l1.2 .3h-.9z"/>
<path d="M302.3 572.7l.2 .4h.5zM302.5 573.1h.5l-.2 .4z"/>
<path d="M307.9 570.5l1.2 3h.8zM309.1 573.5h.8l-.5 .8z"/>
<path d="M304.9 577l2.8 .1zM305 577.1h2.7l-1.4 2.2z"/>
</g>
<path d="M304.9 577l1.4 2.3 1.4-2.2M305.2 570.5h-4.3l1.9 3M306.7 567.6l5.1 12.7-5.5-4.3-6.3 4.3 3-7.1zM307.9 570.5h3.9l-2.4 3.8" fill="none" stroke="#636466" stroke-width=".42"/>
<g fill="#293189" stroke="#293189" stroke-width=".42">
<path d="M306.7 567.6l.3 .7h-.8z"/>
<path d="M300.6 578.6h1.9l-2.5 1.7z"/>
<path d="M306.3 576h3.8l1 2.6z"/>
<path d="M306.2 568.3l1.1 .7-.3-.7zM306.2 568.3l1.1 .7h-1.7z"/>
<path d="M305.6 569l2 .8-.3-.8zM305.6 569l2 .8h-2.5z"/>
<path d="M305.1 569.8l2.8 .7-.3-.7zM305.1 569.8l2.8 .7h-3.3z"/>
<path d="M304.6 570.5l3.4 .4-.1-.4zM304.6 570.5l3.4 .4h-3.6z"/>
<path d="M304.4 570.9l3.8 .4-.2-.4zM304.4 570.9l3.8 .4h-4.1z"/>
<path d="M304.1 571.3l4.2 .4-.1-.4zM304.1 571.3l4.2 .4h-4.4z"/>
<path d="M303.9 571.7l4.6 .4-.2-.4zM303.9 571.7l4.6 .4h-4.8z"/>
<path d="M303.7 572.1l5 .3-.2-.3zM303.7 572.1l5 .3h-5.3z"/>
<path d="M303.4 572.4l5.4 .4-.1-.4zM303.4 572.4l5.4 .4h-5.6z"/>
<path d="M303.2 572.8l5.8 .4-.2-.4zM303.2 572.8l5.8 .4h-6z"/>
<path d="M303 573.2l6.1 .4-.1-.4zM303 573.2l6.1 .4h-6.3z"/>
<path d="M302.8 573.6l6.5 .4-.2-.4zM302.8 573.6l6.5 .4h-6.7z"/>
<path d="M302.6 574l6.8 .5-.1-.5zM302.6 574l6.8 .5h-7z"/>
<path d="M302.4 574.5l7.2 .4-.2-.4zM302.4 574.5l7.2 .4h-7.4z"/>
<path d="M302.2 574.9l7.6 .4-.2-.4zM302.2 574.9l7.6 .4h-7.8z"/>
<path d="M302 575.3l7.9 .4-.1-.4zM302 575.3l7.9 .4h-8.1z"/>
<path d="M301.8 575.7l8.3 .3-.2-.3zM301.8 575.7l8.3 .3h-8.4z"/>
<path d="M301.7 576h4.6zM301.7 576l4.5 .1z"/>
<path d="M301.6 576.1l3.3 .8 1.3-.8zM301.6 576.1l3.3 .8h-3.6z"/>
<path d="M301.3 576.9l2.4 .9 1.2-.9zM301.3 576.9l2.4 .9h-2.7z"/>
<path d="M306.3 576l3.4 2.6h1.4zM309.7 578.6h1.4l.7 1.7z"/>
<path d="M301 577.8l1.5 .8 1.2-.8zM301 577.8l1.5 .8h-1.9z"/>
</g>
<text font-size="10.1" fill="#00f" x="87.1" y="553.8" transform="rotate(180 87.1 553.8)">N</text>
<g font-size="10">
<text x="121.4" y="141.4">PLAN</text>
<text x="249.7" y="140.1">RCP</text>
<text x="105.2" y="310.2">ELEVATION-1</text>
<text x="217.8" y="310">ELEVATION-2</text>
<text x="104.1" y="476.2">ELEVATION-3</text>
<text x="228.6" y="478.8">ELEVATION-4</text>
</g>
<g font-size="8.4">
<text x="130.2" y="104.8">SB-36</text>
<text x="129.5" y="116.1">SB-37</text>
</g>
<g font-size="7.5">
<text x="267.4" y="168.3">SLAB</text>
<text x="127.7" y="193">FALSE CEILING</text>
<text x="157.3" y="294.2">FFL.</text>
</g>
<g font-size="7.1">
<text x="145.3" y="167.2">SLAB</text>
<text x="250.1" y="193.7">FALSE CEILING</text>
<text x="118.2" y="331.6">SLAB</text>
<text x="283.6" y="331.3">SLAB</text>
<text x="100.5" y="357">FALSE CEILING</text>
<text x="266" y="356.7">FALSE CEILING</text>
<text x="129.8" y="458.3">FFL.</text>
<text x="295.6" y="457.9">FFL.</text>
<text x="93.4" y="532">TITLE :</text>
<text x="202.9" y="532">CLIENT :</text>
<text x="298" y="532">PROJECT :</text>
<text x="95" y="544">WAITING ROOM CORRIDOR</text>
<text x="107.1" y="552.5">ELEVATION LAYOUT</text>
</g>
<text font-size="7.1" fill="#5e5e5e" x="279.4" y="294.9">FFL.</text>
<g font-size="6.4">
<text x="53" y="538">W</text>
<text x="34.7" y="558.3">S</text>
<text x="54.8" y="578.5">E</text>
</g>
<text font-size="5.7" x="216.4" y="570.4">AVC/TGMSIDC/IVFP/S/25</text>
<g font-size="5.1">
<text x="203.2" y="541.9">TELANGANA STATE MEDICAL</text>
<text x="203.1" y="548">SERVICES AND INFRASTRUCTURE</text>
<text x="203" y="554.1">DEVELOPMENT CORPORATION.</text>
<text x="239.4" y="588.3">SHEET</text>
<text x="275.1" y="588.3">25</text>
</g>
<text font-size="4.6" x="300.4" y="585">ASTA</text>
<g font-size="4.5">
<text x="91.1" y="563.4">PURPOSE OF DRAWING :-</text>
<text x="93.8" y="572.1">PROPOSED</text>
<text x="132.9" y="572.1">FOR APPROVAL</text>
<text x="93.6" y="581.9">WORKING</text>
<text x="147.6" y="581.9">AS BUILT</text>
</g>
<g font-size="4.2">
<text x="296.9" y="539.6">IFV CENTER ON THIRD FLOOR IN MODERN</text>
<text x="297.1" y="544.7">GOVERNMENT MATERNITY HOSPITAL,</text>
<text x="297" y="549.8">PETLABURJ, HYDERABAD ,TELANGANA.</text>
<text x="200.5" y="563.1">DWG. No.:</text>
<text x="200.5" y="579.2">REV</text>
<text x="221.9" y="579.2">R1</text>
<text x="239.9" y="579.2">DATE</text>
<text x="260.4" y="579.2">17-06-2024</text>
<text x="198.8" y="587.3">SCALE</text>
<text x="220.4" y="587.3">NTS</text>
</g>
<text font-size="3.5" x="297.1" y="560.6">CONTRACTOR :</text>
<g font-size="2.7">
<text x="318.6" y="572.9">M/s Asta Vardhman Consortium</text>
<text x="318.5" y="576.2">H. NO. 8-2-334/27, Plot No. 27,</text>
<text x="318.5" y="579.4">Road No. 03, Banjara Hills,</text>
<text x="318.5" y="582.7">Hyderabad - 500034</text>
</g>
</svg>
